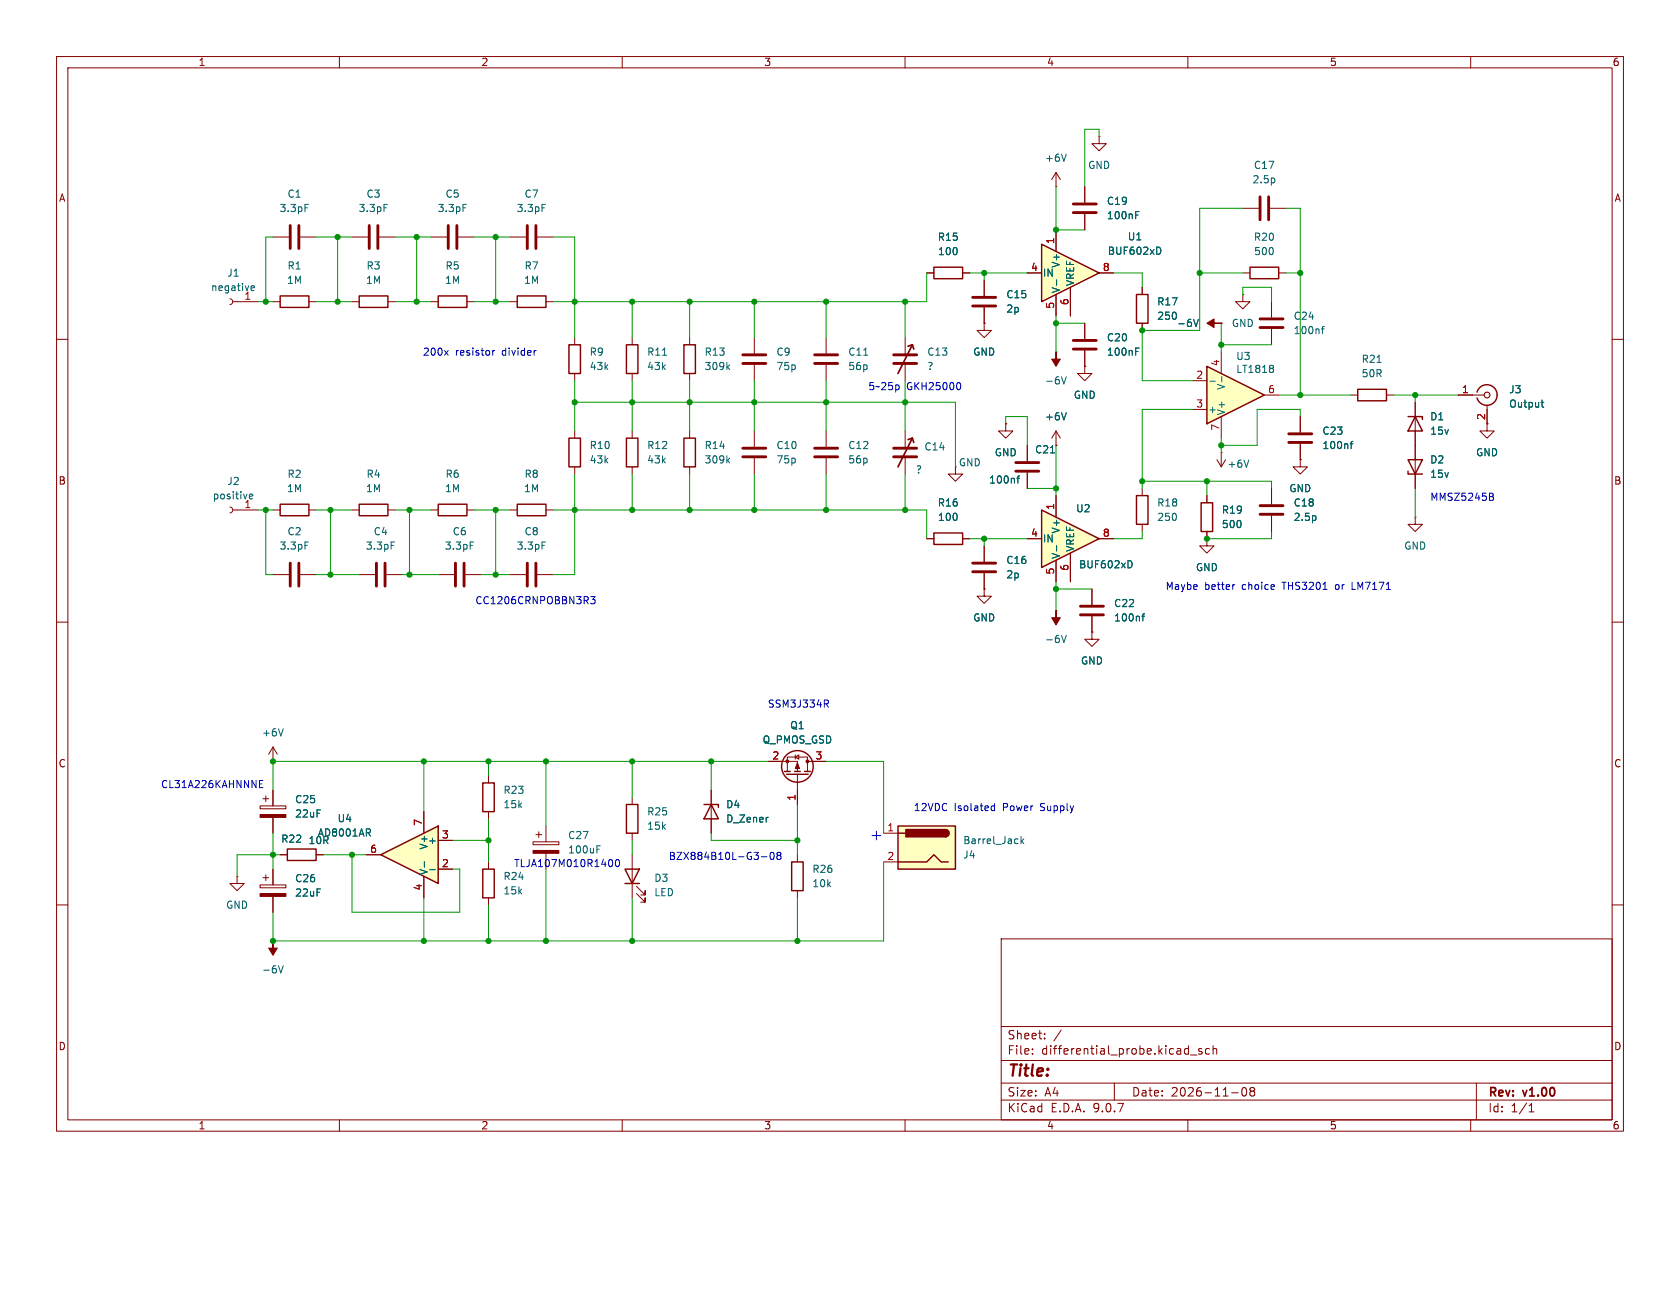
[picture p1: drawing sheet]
<svg xmlns="http://www.w3.org/2000/svg" width="279mm" height="216mm" viewBox="0 0 279 216" stroke-linecap="round" stroke-linejoin="round" font-family="sans-serif">
<g fill="none" stroke="#840000" stroke-width=".17">
<path d="M9.4 9.4h260.6v178.8h-260.6zM11.3 11.3h256.8v175h-256.8zM56.4 9.4v1.9M103.5 9.4v1.9M150.5 9.4v1.9M197.6 9.4v1.9M244.6 9.4v1.9M9.4 56.4h1.9M175.6 58.5h.1M180.4 53.8v2.6M180.4 58.3v2.6M190 47.8v1.2"/>
<path d="M190 53.8v1.2M203.1 53.8h.1M206.7 49v1.2h1.2l-1.2 1.2-1.2-1.2h1.2M206.7 49h.1M211.5 50.2v2.6M211.5 54.7v2.6M268.1 56.4h1.9M114.7 71.7v1.2M114.7 77.7v1.2M175.6 74.1h.1M175.6 71.7l-.7 1.2M175.6 71.7l.7 1.2"/>
<path d="M175.6 71.7v2.4M180.4 60.9v1.2h1.2l-1.2 1.2-1.2-1.2h1.2M180.4 60.9h.1M9.4 103.5h1.9M268.1 103.5h1.9M89.1 138.8h1M89.6 138.3v1M90.8 137.4v2.6M9.4 150.5h1.9M81.2 143.4v1.2M81.2 149.3v1.2M88.6 140h4.4v.5h-4.4z"/>
<path d="M90.8 141.9v2.7M166.5 156.2h101.6v30.1h-101.6zM268.1 150.5h1.9M166.5 176.4h101.6M166.5 170.7h101.6M171.7 175.2v.1M171.7 174.5v.1M173.7 172.7v.1M173.7 171.9v.2M176.5 171.3l-1.2 1.8M198 175.5h1.1M199.9 174.5l-.4-.1-.2 .2 .1 .2 .5 .1v.4h-.6"/>
<path d="M201.1 174.5l-.4-.1-.2 .3v.4l.1 .2h.5M201.7 174.5l.3-.1 .3 .1 .1 .8M201.7 173.9v1.4M56.4 186.3v1.9M103.5 186.3v1.9M150.5 186.3v1.9M166.5 183h101.6M166.5 180.2h101.6M185.3 180.2v2.8M197.6 186.3v1.9M204.8 181.8h1.1M206.7 181l.2-.1a.77 .77 0 0 1 .5 .6 .77 .77 0 0 1-.3 .7l-.1 .1a.76 .76 0 0 1-.3-1.3z"/>
<path d="M208.1 181.5l-.2-.3 .2-.3 .4 .1 .2 .2-.3 .3M208.1 181.5l-.2 .3v.2l.2 .3 .4-.1 .2-.2-.1-.4-.2-.1M208.1 181.5h.3M244.6 186.3v1.9M245.5 180.2v6.1M254.3 184.9h.8M254.3 183.9l.4-.4v1.4"/>
</g>
<path d="M189 49h1.9v4.8h-1.9zM113.7 72.9h1.9v4.8h-1.9zM80.3 144.6h1.9v4.7h-1.9z" fill="none" stroke="#840000" stroke-width=".24"/>
<path d="M188.9 58.5h.4M188.9 57.9h.5M198.5 53.1l.4 1.2 .4-1.2M219.8 54.7h.4M220.2 54.3l-.3 .2v1M121 76.6l.3 .4M121.3 76.2l-.4 .5M176.5 62.7l.4 1.2 .4-1.2M177.3 68.6l-.4 1.2M99.3 141.3h.4M99.3 140.7h.5" fill="none" stroke="#006464" stroke-width=".17"/>
<path d="M178.5 56.6h3.8M178.5 58.1h3.8M209.6 53h3.8M209.6 54.5h3.8" fill="none" stroke="#840000" stroke-width=".48"/>
<g fill="#840000" stroke="#840000" stroke-width=".17">
<path d="M175.6 58.5v1.2h.7l-.7 1.2-.7-1.2h.7z"/>
<path d="M88.6 141.5h4.4v.4h-4.4z"/>
<path d="M200.7 53.8l1.2-.8v.8h1.2h-1.2v.7z"/>
</g>
<path d="M173.2 84.8l9.6 4.8-9.6 4.8z" fill="#ffffc2"/>
<path d="M173.2 84.8l9.6 4.8-9.6 4.8z" fill="none" stroke="#840000" stroke-width=".24"/>
<g fill="none" stroke="#840000" stroke-width=".17">
<path d="M170.8 89.6h2.4M175.6 82.4v3.6M175.6 93.2v3.6M178 92v4.8M181.6 98v2.6M182.8 89.6h2.4M175.6 101.6h.1M181.6 105.1v1.2h1.2l-1.2 1.2-1.2-1.2h1.2M181.6 105.1h.1M181.6 102.5v2.6M43.2 134h4.4v.5h-4.4zM43.7 132.9h1"/>
<path d="M44.2 132.4v.9M45.4 126.6h.1M45.4 124.3l-.7 1.1M45.4 124.3l.7 1.1M45.4 124.3v2.3M45.4 131.4v2.6M45.4 136v2.6"/>
</g>
<path d="M175.7 90.8v.9M187.9 93.3a.64 .64 0 0 1 .4 .6 .64 .64 0 0 1-.4 .6M176.5 105.7l.4 1.2 .4-1.2M189.9 102.5h.5M190.4 102.1l-.3 .2v1M47.1 121.2l-.4 1.2" fill="none" stroke="#006464" stroke-width=".17"/>
<g fill="#840000" stroke="#840000" stroke-width=".17">
<path d="M175.6 101.6v1.1h.7l-.7 1.2-.7-1.2h.7z"/>
<path d="M43.2 135.5h4.4v.5h-4.4z"/>
</g>
<path d="M179.7 100.8h3.8M179.7 102.3h3.8" fill="none" stroke="#840000" stroke-width=".48"/>
<path d="M149.3 137.4h9.6v7.2h-9.6z" fill="#ffffc2"/>
<path d="M149.3 137.4h9.6v7.2h-9.6zM149.3 138.6h1.2M157.2 138a.6 .6 0 0 1 .6 .6 .6 .6 0 0 1-.6 .6M149.3 143.4h4.8l1.2-1.2 1.2 1.2h1.2" fill="none" stroke="#840000" stroke-width=".24"/>
<g fill="#840000" stroke="#840000" stroke-width=".24">
<path d="M157.2 138a.6 .6 0 0 1 .6 .6 .6 .6 0 0 1-.6 .6z"/>
<path d="M150.7 138h6.5v1.2h-6.5z"/>
</g>
<path d="M163.7 98v1.2h1.2l-1.2 1.2-1.2-1.2h1.2M163.7 98h.1M147 138.6h2.3M147 143.4h2.3" fill="none" stroke="#840000" stroke-width=".17"/>
<path d="M169.8 139.1v1.2M169.9 139.9l.4 .4M170.3 139.5l-.5 .5" fill="none" stroke="#006464" stroke-width=".17"/>
<path d="M63.3 142.2l9.6-4.8v9.6z" fill="#ffffc2"/>
<g fill="none" stroke="#840000" stroke-width=".24">
<path d="M59.7 49.2h4.8v1.9h-4.8zM72.9 49.2h4.8v1.9h-4.8zM155.3 44.4h4.8v2h-4.8zM207.9 44.4h4.8v2h-4.8zM225.8 64.8h4.8v1.9h-4.8zM234.2 78.4v.5h2.4M234.2 76.5h2.4l-1.2 2.4zM234.2 69.3h2.4v.5M235.4 69.3l1.2 2.4h-2.4zM245.6 65.2a1.71 1.71 0 0 1 1.9-1.2 1.71 1.71 0 0 1 1.5 1.7M249 65.7a1.7 1.7 0 0 1-1.5 1.7 1.7 1.7 0 0 1-1.9-1.2M155.3 88.6h4.8v2h-4.8z"/>
<path d="M189 82.4h1.9v4.8h-1.9zM199.8 83.6h1.9v4.8h-1.9zM80.3 130.2h1.9v4.8h-1.9zM47.8 141.2h4.8v1.9h-4.8zM63.3 142.2l9.6-4.8v9.6z"/>
</g>
<g fill="none" stroke="#840000" stroke-width=".17">
<path d="M58.5 39.4h2.7M63.1 39.4h2.6M71.7 39.4h2.6M76.2 39.4h2.7M175.6 31.1h.1M175.6 28.7l-.7 1.2M175.6 28.7l.7 1.2M175.6 28.7v2.4M180.4 31.1v2.6M180.4 35.6v2.6M182.8 22.7v1.2h1.2l-1.2 1.2-1.2-1.2h1.2M182.8 22.7h.1"/>
<path d="M206.7 34.6h2.6M211.2 34.6h2.7M38.2 49.7l.4 .1 .1 .4-.1 .3-.4 .2M38.7 50.2h4.3M58.5 50.2h1.2M64.5 50.2h1.2M71.7 50.2h1.2M77.7 50.2h1.2M150.5 56.2v2.8M154.1 45.4h1.2M160.1 45.4h1.2M163.7 53.8v1.2h1.2l-1.2 1.2-1.2-1.2h1.2"/>
<path d="M163.7 53.8h.1M163.7 46.6v2.6M163.7 51.1v2.7M206.7 45.4h1.2M212.7 45.4h1.2M150.5 60.5v2.8M150.5 71.7v2.9M150.5 76v2.9M158.9 77.7v1.2h1.2l-1.2 1.1-1.2-1.1h1.2M167.3 70.5v1.2h1.2l-1.2 1.2-1.2-1.2h1.2M167.3 70.5h.1M170.8 74.1v2.6"/>
<path d="M170.8 78.6v2.6M202.4 76.5l.7 1.2M203.1 75.3h.1M203.1 75.3v2.4M203.8 76.5l-.7 1.2M216.2 76.5v1.2h1.2l-1.2 1.2-1.1-1.2h1.1M216.2 76.5h.1M216.2 69.3v2.6M216.2 73.8v2.7M224.6 65.7h1.2M230.6 65.7h1.2M235.4 66.9v14.3"/>
<path d="M242.5 65.7h4.3M247.3 67.4v4.3h1.2l-1.2 1.2-1.2-1.2h1.2M154.1 89.6h1.2M160.1 89.6h1.2M163.7 90.8v2.6M163.7 95.3v2.7M190 81.2v1.2M190 87.2v1.2M200.7 89.6v1.2h1.2l-1.2 1.2-1.2-1.2h1.2M200.7 89.6h.1M200.7 82.4v1.2M200.7 88.4v1.2"/>
<path d="M211.5 81.2v2.7M211.5 85.8v2.6M235.4 86v1.2h1.2l-1.2 1.2-1.2-1.2h1.2M235.4 86h.1M70.5 135v3.6M72.9 139.8h2.4M81.2 129v1.2M81.2 135v1.2M39.4 145.8v1.2h1.2l-1.2 1.1-1.2-1.1h1.2M39.4 145.8h.1M43.2 147.2h4.4v.5h-4.4zM43.7 146h1"/>
<path d="M44.2 145.5v1M45.4 156.5h.1M45.4 144.6v2.6M45.4 149.1v2.6M46.6 142.2h1.2M52.6 142.2h1.2M60.9 142.2h2.4M70.5 145.8v3.5M72.9 144.6h2.4"/>
</g>
<g fill="none" stroke="#006464" stroke-width=".17">
<path d="M63.9 34h.5M77 34h.6M177.3 25.6l-.4 1.2M188.9 35.8h.4M188.9 35.2h.5M212 29.7v.6M41.8 48.2l.1 .1h.4M41.8 47.7l.1-.2h.3l.1 .2v.1l-.5 .1M169.1 79.6h.5M169.6 79.2l-.3 .1v1.1M174.7 75.3h.7M207.7 76.5l-.4 1.2"/>
<path d="M224.5 73.8h.5M225 73.4l-.3 .2v1M229 60.3h.7M256.3 66.9h.4M256.5 66.5v1.1l.2 .1M218.8 85.9v.6M61.2 138.5l.4 .6M61.6 138v.4M70.6 143.3v.9M71.5 144.7h.9M46.3 160.6l.4 1.2 .4-1.2"/>
</g>
<g fill="none" stroke="#840000" stroke-width=".48">
<path d="M61.4 37.5v3.8M62.8 37.5v3.8M74.6 37.5v3.8M76 37.5v3.8M178.5 33.9h3.8M178.5 35.4h3.8M209.6 32.7v3.9M211 32.7v3.9M148.6 59h3.8M161.8 49.5h3.8M161.8 50.9h3.8M148.6 60.5h3.8"/>
<path d="M148.6 74.6h3.8M148.6 76h3.8M168.9 78.4h3.9M168.9 76.9h3.9M214.3 72.2h3.9M214.3 73.6h3.9M161.8 93.7h3.8M161.8 95.1h3.8M209.6 84.1h3.8M209.6 85.5h3.8"/>
</g>
<g fill="#840000" stroke="#840000" stroke-width=".17">
<path d="M45.4 156.5v1.2h.7l-.7 1.2-.7-1.2h.7z"/>
<path d="M43.2 148.6h4.4v.5h-4.4z"/>
</g>
<circle cx="247.3" cy="65.7" r=".48" fill="none" stroke="#840000" stroke-width=".19"/>
<path d="M151.7 57.3l-2.4 4.8M151.7 57.3l-.7 .3M151.7 57.3l.3 .8M151.7 72.9l-2.4 4.8M151.7 72.9l-.7 .2M151.7 72.9l.3 .7" fill="none" stroke="#840000" stroke-width=".29"/>
<path d="M173.2 40.6l9.6 4.8-9.6 4.8z" fill="#ffffc2"/>
<path d="M46.6 49.2h4.8v1.9h-4.8zM86 49.2h4.8v1.9h-4.8zM173.2 40.6l9.6 4.8-9.6 4.8zM46.6 83.9h4.8v1.9h-4.8zM72.9 83.9h4.8v1.9h-4.8zM86 83.9h4.8v1.9h-4.8z" fill="none" stroke="#840000" stroke-width=".24"/>
<g fill="none" stroke="#840000" stroke-width=".17">
<path d="M84.8 39.4h2.7M89.4 39.4h2.6M175.6 38.2v3.6M45.4 50.2h1.2M51.4 50.2h1.2M84.8 50.2h1.2M90.8 50.2h1.2M170.8 45.4h2.4M175.6 49v3.6M178 47.8v4.8M182.8 45.4h2.4M38.2 84.3l.4 .2 .1 .3-.1 .4-.4 .1"/>
<path d="M38.7 84.8h4.3M45.4 84.8h1.2M51.4 84.8h1.2M71.7 84.8h1.2M72.9 95.6h2.6M77.4 95.6h2.6M77.7 84.8h1.2M84.8 84.8h1.2M84.8 95.6h2.7M89.4 95.6h2.6M90.8 84.8h1.2"/>
</g>
<path d="M90.1 34h.6M175.7 46.6v.9M192.7 41.1a.64 .64 0 0 1 .4 .6 .64 .64 0 0 1-.4 .6M41.5 82.6l.5-.1v-.3h-.5v.7M42 82.9l-.4 .1M78.2 90.1h.6M90.1 90.2h.6" fill="none" stroke="#006464" stroke-width=".17"/>
<path d="M87.7 37.5v3.8M89.1 37.5v3.8M75.7 93.7v3.8M77.2 93.7v3.8M87.7 93.7v3.8M89.1 93.7v3.8" fill="none" stroke="#840000" stroke-width=".48"/>
<path d="M200.7 60.9l9.6 4.8-9.6 4.8z" fill="#ffffc2"/>
<g fill="none" stroke="#840000" stroke-width=".24">
<path d="M94.6 57.3h1.9v4.8h-1.9zM104.2 57.3h1.9v4.8h-1.9zM113.7 57.3h1.9v4.8h-1.9zM94.6 72.9h1.9v4.8h-1.9zM104.2 72.9h1.9v4.8h-1.9zM200.7 60.9l9.6 4.8-9.6 4.8zM59.7 83.9h4.8v1.9h-4.8zM104.2 133.8h1.9v4.8h-1.9zM117.1 133.8h2.4v.5M118.3 133.8l1.2 2.4h-2.4zM130.5 128.3h.9M130.8 128.8h3.6"/>
<path d="M132.1 128.3h1M133.8 128.3h1M103.9 144.6h2.4l-1.2 2.4zM103.9 147h2.4M131.7 143.4h1.9v4.7h-1.9z"/>
<circle cx="132.6" cy="127.5" r="2.63"/>
</g>
<g fill="none" stroke="#840000" stroke-width=".17">
<path d="M45.4 39.4h2.6M49.9 39.4h2.7M175.6 38.2v3.6M180.4 31.1v2.6M180.4 35.6v2.6M95.6 56.2v1.1M105.1 56.2v1.1M114.7 56.2v1.1M125.4 56.2v2.6M137.4 56.2v2.6M154.1 45.4h1.2M160.1 45.4h1.2"/>
<path d="M163.7 53.8h.1M163.7 46.6v2.6M163.7 51.1v2.7M170.8 45.4h2.4M175.6 49v3.6M178 47.8v4.8M180.4 53.8v2.6M180.4 58.3v2.6M182.8 45.4h2.4M190 47.8v1.2M190 53.8v1.2M203.1 53.8h.1"/>
<path d="M203.1 58.5v3.6M95.6 62.1v1.2M95.6 71.7v1.2M95.6 77.7v1.2M105.1 62.1v1.2M105.1 71.7v1.2M105.1 77.7v1.2M114.7 62.1v1.2M125.4 60.7v2.6M125.4 71.7v2.6M125.4 76.2v2.7M137.4 60.7v2.6"/>
<path d="M137.4 71.7v2.6M137.4 76.2v2.7M167.3 70.5h.1M170.8 74.1v2.6M170.8 78.6v2.6M175.6 74.1h.1M180.4 60.9h.1M198.3 68.1h2.4M198.3 63.3h2.4M203.1 69.3v3.6M210.3 65.7h2.4M216.2 76.5h.1"/>
<path d="M216.2 69.3v2.6M216.2 73.8v2.7M235.4 66.9v2.4M235.4 71.7v4.8M235.4 78.9v2.3M242.5 65.7h2.4M247.3 68.1v2.4M45.4 95.6h2.6M49.9 95.6h2.7M58.5 84.8h1.2M59.7 95.6h2.7M64.3 95.6h2.6"/>
<path d="M64.5 84.8h1.2M154.1 89.6h1.2M160.1 89.6h1.2M163.7 98h.1M163.7 90.8v2.6M163.7 95.3v2.7M170.8 89.6h2.4M175.6 82.4v3.6M175.6 93.2v3.6M178 92v4.8M181.6 98v2.6M182.8 89.6h2.4"/>
<path d="M200.7 89.6h.1M200.7 82.4v1.2M200.7 88.4v1.2M211.5 81.2v2.7M211.5 85.8v2.6M181.6 105.1h.1M181.6 102.5v2.6M45.4 131.4v2.6M45.4 136v2.6M70.5 135v3.6M72.9 139.8h2.4M105.1 132.6v1.2"/>
<path d="M105.1 138.6v1.2M118.3 131.4v7.2M127.8 126.6h4.8v1.7M130.9 128.3v-2.4h3.4v2.4M132.3 125.9l.6-.3v.7zM132.3 125.6v.7M132.6 128.8v5M134.3 126.6h3.1M45.4 144.6v2.6M45.4 149.1v2.6M46.6 142.2h1.2M52.6 142.2h1.2"/>
<path d="M60.9 142.2h2.4M70.5 145.8v3.5M72.9 144.6h2.4M105.1 142.2v7.1M105.9 148.6l1.4 1.5v-.8v.8h-.7M105.9 147.4l1.4 1.5v-.8v.8h-.7M132.6 142.2v1.2M132.6 148.1v1.2"/>
</g>
<g fill="none" stroke="#006464" stroke-width=".17">
<path d="M50.7 34h.6M188.9 35.8h.4M188.9 35.2h.5M110.2 59.1h.7M143.6 59.1h.7M175.7 46.6v.9M188.9 58.5h.4M188.9 57.9h.5M192.7 41.1a.64 .64 0 0 1 .4 .6 .64 .64 0 0 1-.4 .6M198.5 53.1l.4 1.2 .4-1.2M121 61l.3 .5M121.3 60.7l-.4 .4"/>
<path d="M169.1 79.6h.5M169.6 79.2l-.3 .1v1.1M174.7 75.3h.7M177.3 68.6l-.4 1.2M201.2 63.4h.9M203.2 62.6v.9M211.6 60.8l.2 .2-.2 .3 .2 .2v.2l-.2 .3M224.5 73.8h.5M225 73.4l-.3 .2v1M256.3 66.9h.4M256.5 66.5v1.1l.2 .1M50.7 90.1h.6"/>
<path d="M65.1 90.1h.5M175.7 90.8v.9M187.9 93.3a.64 .64 0 0 1 .4 .6 .64 .64 0 0 1-.4 .6M218.8 85.9v.6M189.9 102.5h.5M190.4 102.1l-.3 .2v1M61.2 138.5l.4 .6M61.6 138v.4M127.7 135.9h.1M70.6 143.3v.9M71.5 144.7h.9"/>
</g>
<g fill="none" stroke="#840000" stroke-width=".48">
<path d="M48.3 37.5v3.8M49.7 37.5v3.8M123.5 59h3.9M135.5 59h3.8M123.5 60.5h3.9M123.5 74.6h3.9M123.5 76h3.9M135.5 60.5h3.8M135.5 74.6h3.8M135.5 76h3.8M48.3 93.7v3.8M49.7 93.7v3.8"/>
<path d="M62.6 93.7v3.8M64 93.7v3.8"/>
</g>
<g fill="#840000" stroke="#840000" stroke-width=".17">
<path d="M132.6 126.9l.4 .9h-.7z"/>
<circle cx="134.3" cy="126.6" r=".24"/>
<circle cx="130.9" cy="126.6" r=".24"/>
</g>
<g fill="none" stroke="#009600" stroke-width=".17">
<path d="M45.4 39.4h-1.2v10.8M52.6 39.4h5.9M56.2 39.4v10.8M65.7 39.4h6M69.3 39.4v10.8M78.9 39.4h5.9M82.4 39.4v10.8M92 39.4h3.6v16.8M175.6 31.1v7.1h4.8M182.8 22.7v-1.2h-2.4v9.6M206.7 34.6h-7.2v20.4h-9.5v8.3h8.3M213.9 34.6h2.3v31.1"/>
<path d="M43 50.2h2.4M52.6 50.2h5.9M65.7 50.2h6M78.9 50.2h5.9M105.1 50.2v6M114.7 50.2v6M125.4 50.2v6M137.4 50.2v6M150.5 50.2v6M154.1 45.4v4.8h-62.1M161.3 45.4h9.5M163.7 45.4v1.2"/>
<path d="M175.6 52.6v5.9M175.6 53.8h4.8M185.2 45.4h4.8v2.4M199.5 45.4h7.2M203.1 53.8v4.7M203.1 57.3h8.4M206.7 49v-1.2h4.8v2.4M213.9 45.4h2.3M95.6 63.3v8.4M95.6 78.9v16.7h-3.6M95.6 66.9h63.3v10.8M105.1 63.3v8.4"/>
<path d="M105.1 78.9v5.9M114.7 63.3v8.4M114.7 78.9v5.9M125.4 63.3v8.4M125.4 78.9v5.9M137.4 63.3v8.4M137.4 78.9v5.9M150.5 63.3v8.4M150.5 78.9v5.9M167.3 70.5v-1.2h3.5v4.8M175.6 74.1v8.3M198.3 68.1h-8.3v13.1"/>
<path d="M203.1 72.9v2.4M212.7 65.7h11.9M216.2 69.3v-1.2h-7.1v6h-6M231.8 65.7h10.7M235.4 65.7v1.2M43 84.8h2.4M44.2 84.8v10.8h1.2M52.6 84.8h5.9M52.6 95.6h7.1M55 84.8v10.8M65.7 84.8h6M66.9 95.6h6"/>
<path d="M68.1 84.8v10.8M78.9 84.8h5.9M80 95.6h4.8M82.4 84.8v10.8M92 84.8h62.1v4.8M161.3 89.6h9.5M163.7 89.6v1.2M170.8 81.2h4.8M175.6 96.8v4.8M175.6 98h6M190 88.4v1.2h-4.8M190 80h21.5v1.2"/>
<path d="M200.7 80v2.4M211.5 88.4v1.2h-10.8M235.4 81.2v4.8M45.4 138.6v6M70.5 126.6v8.4M75.3 139.8h5.9M81.2 126.6v2.4M81.2 136.2v7.2M90.8 126.6v10.8M105.1 126.6v6M105.1 139.8v2.4M118.3 138.6v1.2h14.3"/>
<path d="M118.3 126.6v4.8M127.8 126.6h-82.4v4.8M132.6 133.8v8.4M137.4 126.6h9.6v12M46.6 142.2h-7.2v3.6M53.8 142.2h7.1M58.5 142.2v9.5h18v-7.1h-1.2M70.5 149.3v7.2M81.2 150.5v6M90.8 144.6v11.9M105.1 149.3v7.2M132.6 149.3v7.2"/>
<path d="M147 143.4v13.1h-101.6v-4.8"/>
</g>
<g fill="none" stroke="#0000c2" stroke-width=".17">
<path d="M73.9 58.3l.6 .8M74.5 58.3l-.6 .8M81.9 58.3v.8M82.3 58.3l-.4 .2M89.1 58.3h.1M149.5 64.1v.6M159.5 63.6a.75 .75 0 0 1 0 1.2M98.2 99.2h.8l-.4 .5 .3 .1v.5l-.2 .1-.5-.1M205.4 97.2l-.3 .1M224.9 96.8v1.2h.5M247.7 82l.6 .1v.3l-.2 .2M247.7 82.6h.4"/>
<path d="M248.1 82.6l.3 .2-.1 .3-.6 .1M137.1 116.4h.4l.3 .3-.1 .3-.6 .1M137.4 117.1l.4 .5M43.2 130.4h.4M43.7 129.8h-.5v1.2h.5M165 134.8h.4M165 134.1h.4M165.4 133.6v1.2M101.6 143a.75 .75 0 0 1 0 1.2M102.5 143.1l.1-.1a.64 .64 0 0 1 .4 .6 .64 .64 0 0 1-.4 .6l-.1-.2-.2-.3zM126.6 142.5h1M128.2 141.9l.1-.1a.64 .64 0 0 1 .5 .6 .64 .64 0 0 1-.5 .6l-.1-.2-.1-.3z"/>
<path d="M129.4 142.3l-.2 .2 .1 .3 .1 .2 .4-.1 .1-.2v-.2l-.2-.2M129.4 142.3l-.2-.2 .2-.3h.3l.2 .2-.2 .3M129.4 142.3h.3"/>
</g>
<g fill="#009600" stroke="#009600" stroke-width=".17">
<circle cx="45.4" cy="126.6" r=".43"/>
<circle cx="81.2" cy="156.5" r=".43"/>
<circle cx="90.8" cy="156.5" r=".43"/>
<circle cx="70.5" cy="126.6" r=".43"/>
<circle cx="58.5" cy="142.2" r=".43"/>
<circle cx="81.2" cy="139.8" r=".43"/>
<circle cx="45.4" cy="142.2" r=".43"/>
<circle cx="45.4" cy="156.5" r=".43"/>
<circle cx="70.5" cy="156.5" r=".43"/>
<circle cx="82.4" cy="39.4" r=".43"/>
<circle cx="44.2" cy="50.2" r=".43"/>
<circle cx="56.2" cy="50.2" r=".43"/>
<circle cx="56.2" cy="39.4" r=".43"/>
<circle cx="69.3" cy="50.2" r=".43"/>
<circle cx="69.3" cy="39.4" r=".43"/>
<circle cx="82.4" cy="50.2" r=".43"/>
<circle cx="125.4" cy="66.9" r=".43"/>
<circle cx="137.4" cy="66.9" r=".43"/>
<circle cx="125.4" cy="50.2" r=".43"/>
<circle cx="137.4" cy="50.2" r=".43"/>
<circle cx="95.6" cy="50.2" r=".43"/>
<circle cx="95.6" cy="66.9" r=".43"/>
<circle cx="90.8" cy="126.6" r=".43"/>
<circle cx="81.2" cy="126.6" r=".43"/>
<circle cx="132.6" cy="156.5" r=".43"/>
<circle cx="132.6" cy="139.8" r=".43"/>
<circle cx="118.3" cy="126.6" r=".43"/>
<circle cx="137.4" cy="84.8" r=".43"/>
<circle cx="125.4" cy="84.8" r=".43"/>
<circle cx="114.7" cy="84.8" r=".43"/>
<circle cx="105.1" cy="126.6" r=".43"/>
<circle cx="105.1" cy="156.5" r=".43"/>
<circle cx="82.4" cy="84.8" r=".43"/>
<circle cx="68.1" cy="95.6" r=".43"/>
<circle cx="82.4" cy="95.6" r=".43"/>
<circle cx="95.6" cy="84.8" r=".43"/>
<circle cx="55" cy="84.8" r=".43"/>
<circle cx="55" cy="95.6" r=".43"/>
<circle cx="68.1" cy="84.8" r=".43"/>
<circle cx="44.2" cy="84.8" r=".43"/>
<circle cx="190" cy="55" r=".43"/>
<circle cx="175.6" cy="53.8" r=".43"/>
<circle cx="216.2" cy="45.4" r=".43"/>
<circle cx="175.6" cy="38.2" r=".43"/>
<circle cx="114.7" cy="50.2" r=".43"/>
<circle cx="105.1" cy="84.8" r=".43"/>
<circle cx="105.1" cy="66.9" r=".43"/>
<circle cx="105.1" cy="50.2" r=".43"/>
<circle cx="114.7" cy="66.9" r=".43"/>
<circle cx="163.7" cy="45.4" r=".43"/>
<circle cx="150.5" cy="50.2" r=".43"/>
<circle cx="150.5" cy="66.9" r=".43"/>
<circle cx="203.1" cy="74.1" r=".43"/>
<circle cx="190" cy="80" r=".43"/>
<circle cx="200.7" cy="89.6" r=".43"/>
<circle cx="235.4" cy="65.7" r=".43"/>
<circle cx="200.7" cy="80" r=".43"/>
<circle cx="163.7" cy="89.6" r=".43"/>
<circle cx="175.6" cy="81.2" r=".43"/>
<circle cx="150.5" cy="84.8" r=".43"/>
<circle cx="175.6" cy="98" r=".43"/>
<circle cx="203.1" cy="57.3" r=".43"/>
<circle cx="199.5" cy="45.4" r=".43"/>
<circle cx="216.2" cy="65.7" r=".43"/>
</g>
<text font-size="2.7" fill="#0000c2" x="144.6" y="140">+</text>
<text font-size="2.6" fill="#840000" x="167.5" y="179.6">Title:</text>
<g font-size="2" fill="#840000">
<text x="167.5" y="173.1">Sheet:</text>
<text x="167.5" y="175.6">File:</text>
<text x="173.2" y="175.6">differential_probe.kicad_sch</text>
<text x="167.5" y="185.2">KiCad</text>
<text x="167.5" y="182.6">Size:</text>
<text x="173.7" y="182.6">A4</text>
<text x="174.7" y="185.2">E.D.A.</text>
<text x="181.9" y="185.2">9.0.7</text>
<text x="188.1" y="182.6">Date:</text>
<text x="194.7" y="182.6">2026-11-08</text>
<text x="247.4" y="182.8">Rev:</text>
<text x="247.4" y="185.2">Id:</text>
<text x="251.3" y="185.2">1/1</text>
<text x="253.4" y="182.8">v1.00</text>
</g>
<g font-size="1.7" fill="#840000">
<text x="32.9" y="11.2">1</text>
<text x="80" y="11.2">2</text>
<text x="127" y="11.2">3</text>
<text x="174" y="11.2">4</text>
<text x="221.1" y="11.2">5</text>
<text x="268.1" y="11.2">6</text>
<text x="9.7" y="33.8">A</text>
<text x="268.4" y="33.8">A</text>
<text x="247.1" y="70" transform="rotate(-90 247.1 70)">2</text>
<text x="9.6" y="80.8">B</text>
<text x="268.3" y="80.8">B</text>
<text x="9.6" y="127.8">C</text>
<text x="268.3" y="127.8">C</text>
<text x="9.6" y="174.9">D</text>
<text x="268.3" y="174.9">D</text>
<text x="32.9" y="188">1</text>
<text x="80" y="188">2</text>
<text x="127" y="188">3</text>
<text x="174" y="188">4</text>
<text x="221.1" y="188">5</text>
<text x="268.1" y="188">6</text>
</g>
<g font-size="1.7" fill="#006464">
<text x="173.7" y="27.1">+6V</text>
<text x="180.9" y="28.3">GND</text>
<text x="208.4" y="28.3">C17</text>
<text x="46.4" y="35.5">3.3pF</text>
<text x="47.7" y="33.1">C1</text>
<text x="59.6" y="35.5">3.3pF</text>
<text x="60.9" y="33.1">C3</text>
<text x="72.7" y="35.5">3.3pF</text>
<text x="74" y="33.1">C5</text>
<text x="85.8" y="35.5">3.3pF</text>
<text x="87.1" y="33.1">C7</text>
<text x="184" y="34.3">C19</text>
<text x="208.2" y="30.7">2.5p</text>
<text x="155.9" y="40.2">R15</text>
<text x="184" y="36.7">100nF</text>
<text x="187.5" y="40.2">U1</text>
<text x="208.4" y="40.2">R20</text>
<text x="37.7" y="46.2">J1</text>
<text x="47.6" y="47.4">1M</text>
<text x="47.7" y="45">R1</text>
<text x="60.8" y="47.4">1M</text>
<text x="60.9" y="45">R3</text>
<text x="73.9" y="47.4">1M</text>
<text x="74" y="45">R5</text>
<text x="87.1" y="47.4">1M</text>
<text x="87.1" y="45">R7</text>
<text x="155.9" y="42.6">100</text>
<text x="173.4" y="46.2">IN</text>
<text x="176.4" y="44.6" transform="rotate(-90 176.4 44.6)">V+</text>
<text x="178.8" y="47.7" transform="rotate(-90 178.8 47.7)">VREF</text>
<text x="184.1" y="42.6">BUF602xD</text>
<text x="208.5" y="42.6">500</text>
<text x="35" y="48.6">negative</text>
<text x="167.3" y="52.2">2p</text>
<text x="167.3" y="49.8">C15</text>
<text x="176.4" y="48.9" transform="rotate(-90 176.4 48.9)">V-</text>
<text x="192.4" y="53.4">250</text>
<text x="192.4" y="51">R17</text>
<text x="215.1" y="53.4">C24</text>
<text x="98" y="59.4">R9</text>
<text x="107.5" y="59.4">R11</text>
<text x="117.1" y="59.4">R13</text>
<text x="129" y="59.4">C9</text>
<text x="141" y="59.4">C11</text>
<text x="154.1" y="59.4">C13</text>
<text x="161.8" y="59.4">GND</text>
<text x="184" y="59.4">100nF</text>
<text x="184" y="57">C20</text>
<text x="195.7" y="54.6">-6V</text>
<text x="204.8" y="54.6">GND</text>
<text x="215.1" y="55.8">100nf</text>
<text x="98" y="61.7">43k</text>
<text x="107.5" y="61.7">43k</text>
<text x="117.1" y="61.7">309k</text>
<text x="129" y="61.7">75p</text>
<text x="141" y="61.7">56p</text>
<text x="154.1" y="61.7">?</text>
<text x="173.7" y="64.1">-6V</text>
<text x="203.9" y="64.9" transform="rotate(-90 203.9 64.9)">V-</text>
<text x="205.5" y="62.2">LT1818</text>
<text x="205.5" y="60.1">U3</text>
<text x="226.4" y="60.5">R21</text>
<text x="226.4" y="62.9">50R</text>
<text x="250.9" y="65.6">J3</text>
<text x="173.7" y="70.1">+6V</text>
<text x="178.5" y="66.5">GND</text>
<text x="200.8" y="68.9">+</text>
<text x="203.9" y="69.2" transform="rotate(-90 203.9 69.2)">V+</text>
<text x="237.8" y="70.1">D1</text>
<text x="250.9" y="68">Output</text>
<text x="98" y="77.3">43k</text>
<text x="98" y="74.9">R10</text>
<text x="107.5" y="77.3">43k</text>
<text x="107.5" y="74.9">R12</text>
<text x="117.1" y="74.9">R14</text>
<text x="117.1" y="77.3">309k</text>
<text x="129" y="74.9">C10</text>
<text x="129" y="77.3">75p</text>
<text x="141" y="74.9">C12</text>
<text x="141" y="77.3">56p</text>
<text x="153.7" y="75.1">C14</text>
<text x="159.4" y="77.8">GND</text>
<text x="165.3" y="76.1">GND</text>
<text x="172.1" y="75.6">C21</text>
<text x="204.1" y="78">+6V</text>
<text x="219.8" y="72.5">C23</text>
<text x="219.8" y="74.9">100nf</text>
<text x="237.8" y="77.3">D2</text>
<text x="237.8" y="72.5">15v</text>
<text x="245.4" y="76.1">GND</text>
<text x="35.3" y="83.2">positive</text>
<text x="37.7" y="80.9">J2</text>
<text x="47.6" y="82.1">1M</text>
<text x="47.7" y="79.7">R2</text>
<text x="60.8" y="82.1">1M</text>
<text x="60.9" y="79.7">R4</text>
<text x="73.9" y="82.1">1M</text>
<text x="74" y="79.7">R6</text>
<text x="87.1" y="82.1">1M</text>
<text x="87.1" y="79.7">R8</text>
<text x="152.2" y="78.9">?</text>
<text x="164.4" y="80.6">100nf</text>
<text x="214.3" y="82.1">GND</text>
<text x="237.8" y="79.7">15v</text>
<text x="40.6" y="84.6">1</text>
<text x="47.7" y="89.2">C2</text>
<text x="62.1" y="89.2">C4</text>
<text x="75.2" y="89.2">C6</text>
<text x="87.1" y="89.2">C8</text>
<text x="155.9" y="84.4">R16</text>
<text x="155.9" y="86.8">100</text>
<text x="176.4" y="88.8" transform="rotate(-90 176.4 88.8)">V+</text>
<text x="178.9" y="85.4">U2</text>
<text x="192.4" y="86.8">250</text>
<text x="192.4" y="84.4">R18</text>
<text x="203.1" y="88">500</text>
<text x="203.1" y="85.6">R19</text>
<text x="215.1" y="84.4">C18</text>
<text x="215.1" y="86.8">2.5p</text>
<text x="46.4" y="91.6">3.3pF</text>
<text x="60.8" y="91.6">3.3pF</text>
<text x="73.9" y="91.6">3.3pF</text>
<text x="85.8" y="91.6">3.3pF</text>
<text x="167.3" y="94">C16</text>
<text x="173.4" y="90.4">IN</text>
<text x="176.4" y="93.1" transform="rotate(-90 176.4 93.1)">V-</text>
<text x="178.8" y="91.9" transform="rotate(-90 178.8 91.9)">VREF</text>
<text x="179.4" y="94.7">BUF602xD</text>
<text x="198.8" y="95.2">GND</text>
<text x="233.4" y="91.6">GND</text>
<text x="167.3" y="96.4">2p</text>
<text x="185.2" y="101.2">C22</text>
<text x="161.8" y="103.6">GND</text>
<text x="173.7" y="107.1">-6V</text>
<text x="185.2" y="103.6">100nf</text>
<text x="179.7" y="110.7">GND</text>
<text x="43.5" y="122.7">+6V</text>
<text x="126.7" y="123.9">Q_PMOS_GSD</text>
<text x="131.3" y="121.5">Q1</text>
<text x="49" y="133.8">C25</text>
<text x="49" y="136.2">22uF</text>
<text x="56.1" y="136.9">U4</text>
<text x="83.6" y="134.6">15k</text>
<text x="83.6" y="132.2">R23</text>
<text x="107.5" y="135.8">R25</text>
<text x="120.7" y="134.6">D4</text>
<text x="120.7" y="137">D_Zener</text>
<text x="46.7" y="140.4">R22</text>
<text x="51.2" y="140.6">10R</text>
<text x="52.8" y="139.3">AD8001AR</text>
<text x="71.1" y="140.6">+</text>
<text x="71.3" y="141.4" transform="rotate(-90 71.3 141.4)">V+</text>
<text x="94.4" y="142.1">100uF</text>
<text x="94.4" y="139.8">C27</text>
<text x="107.5" y="138.2">15k</text>
<text x="160.1" y="143">J4</text>
<text x="160.1" y="140.6">Barrel_Jack</text>
<text x="49" y="146.9">C26</text>
<text x="49" y="149.3">22uF</text>
<text x="71.3" y="145.6" transform="rotate(-90 71.3 145.6)">V-</text>
<text x="83.6" y="149">15k</text>
<text x="83.6" y="146.6">R24</text>
<text x="108.7" y="146.9">D3</text>
<text x="108.7" y="149.3">LED</text>
<text x="135" y="147.8">10k</text>
<text x="135" y="145.4">R26</text>
<text x="37.5" y="151.3">GND</text>
<text x="43.5" y="162.1">-6V</text>
</g>
<g font-size="1.7" fill="#a90000">
<text x="175.4" y="40.7" transform="rotate(-90 175.4 40.7)">1</text>
<text x="171.4" y="45.2">4</text>
<text x="183.3" y="45.2">8</text>
<text x="40.6" y="49.9">1</text>
<text x="175.4" y="51.4" transform="rotate(-90 175.4 51.4)">5</text>
<text x="177.8" y="50.8" transform="rotate(-90 177.8 50.8)">6</text>
<text x="198.9" y="63.1">2</text>
<text x="202.9" y="61" transform="rotate(-90 202.9 61)">4</text>
<text x="210.8" y="65.5">6</text>
<text x="243.1" y="65.5">1</text>
<text x="198.9" y="67.9">3</text>
<text x="202.9" y="71.8" transform="rotate(-90 202.9 71.8)">7</text>
<text x="171.4" y="89.4">4</text>
<text x="175.4" y="84.9" transform="rotate(-90 175.4 84.9)">1</text>
<text x="183.3" y="89.4">8</text>
<text x="175.4" y="95.6" transform="rotate(-90 175.4 95.6)">5</text>
<text x="177.8" y="95" transform="rotate(-90 177.8 95)">6</text>
<text x="128.4" y="126.4">2</text>
<text x="135.5" y="126.4">3</text>
<text x="70.3" y="137.5" transform="rotate(-90 70.3 137.5)">7</text>
<text x="132.4" y="133.3" transform="rotate(-90 132.4 133.3)">1</text>
<text x="61.5" y="141.9">6</text>
<text x="73.4" y="139.5">3</text>
<text x="147.5" y="138.3">1</text>
<text x="147.5" y="143.1">2</text>
<text x="70.3" y="148.2" transform="rotate(-90 70.3 148.2)">4</text>
<text x="73.4" y="144.3">2</text>
</g>
<g font-size="1.7" fill="#0000c2">
<text x="70.2" y="59.4">200x</text>
<text x="75.7" y="59.4">resistor</text>
<text x="83.6" y="59.4">divider</text>
<text x="144.3" y="65.1">5~25p</text>
<text x="150.8" y="65.1">GKH25000</text>
<text x="237.8" y="83.5">MMSZ5245B</text>
<text x="79" y="100.7">CC1206CRNPOBBN3R3</text>
<text x="193.8" y="98.3">Maybe</text>
<text x="200.3" y="98.3">better</text>
<text x="206.7" y="98.3">choice</text>
<text x="213.6" y="98.3">THS3201</text>
<text x="222.5" y="98.3">or</text>
<text x="225.4" y="98.3">LM7171</text>
<text x="127.6" y="117.9">SSM3J334R</text>
<text x="26.7" y="131.3">CL31A226KAHNNNE</text>
<text x="151.9" y="135.1">12VDC</text>
<text x="158.7" y="135.1">Isolated</text>
<text x="166.9" y="135.1">Power</text>
<text x="173.3" y="135.1">Supply</text>
<text x="111.1" y="143.2">BZX884B10L-G3-08</text>
<text x="85.4" y="144.4">TLJA107M010R1400</text>
</g>
</svg>
